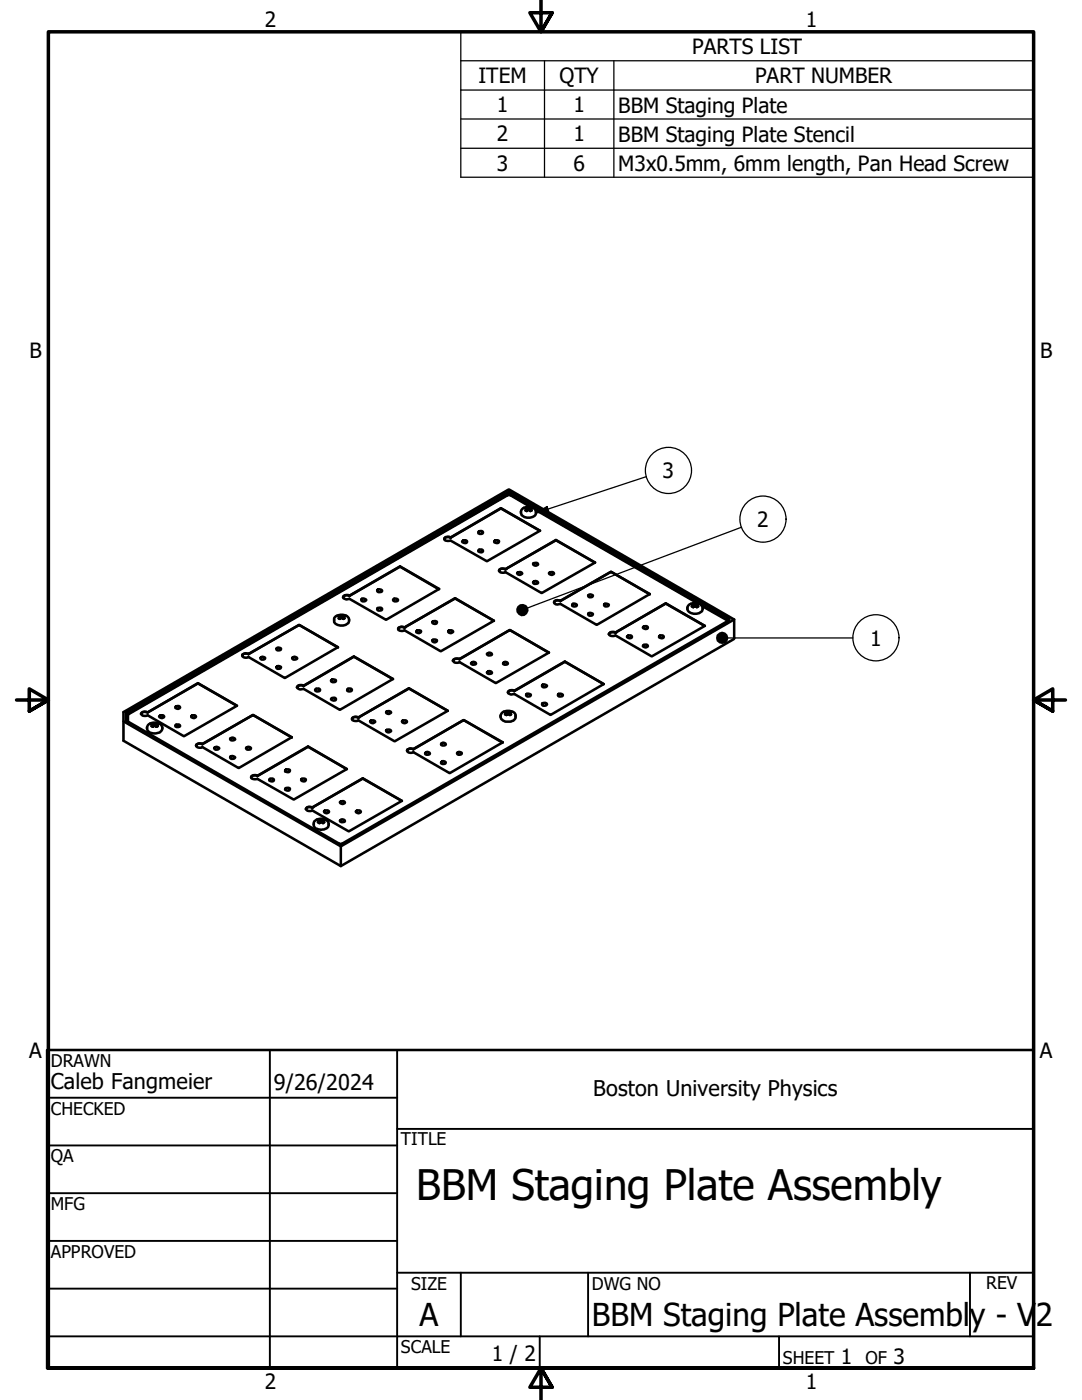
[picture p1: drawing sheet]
<svg xmlns="http://www.w3.org/2000/svg" width="216mm" height="279mm" viewBox="0 0 216 279" stroke-linecap="round" stroke-linejoin="round" font-family="sans-serif">
<!-- layer: Visible (ANSI) -->
<g fill="none" stroke="#000" stroke-width=".51">
<path d="M68.5 119a1.05 1.05 0 0 1 1.2-.1l10.1-5.9 7.8 4.5-10.6 6.2-7.3-4.2a.91 .91 0 0 1-1.2-.3zM69.7 118.9a.96 .96 0 0 0-1.2 .3M69.7 118.9h.1M72.2 119.5a.74 .74 0 0 1 .9 .3 .6 .6 0 0 1-1-.1zM75.4 117.7a.65 .65 0 0 1 .9 .2 .6 .6 0 0 1-1.1 0zM78.4 119.7a.6 .6 0 0 1 1 .1 .6 .6 0 0 1-1-.1zM79.8 113l7.8 4.6M79.8 113.1l-10.1 5.8M88.9 107.2l.7-.1 .3 .2 10-5.9 7.9 4.5-10.6 6.1-7.3-4.1h-.3a.71 .71 0 0 1-1-.3zM89.9 107.3a.96 .96 0 0 0-1.3 .3M89.9 107.3h.1M90.8 119.4l7.8 4.5"/>
<path d="M90.8 119.4l-10.1 5.8M92.2 108.1a.6 .6 0 0 1 1 0 .59 .59 0 0 1-1 0zM95.6 109.7h.5l.3 .3a.6 .6 0 0 1-1 0zM95.6 106h.5l.3 .3a.67 .67 0 0 1-1 .1zM98.7 107.9l.6-.1 .3 .1v.2a.6 .6 0 0 1-1 .1zM99.6 113.7a1.22 1.22 0 0 1 1.2-.1l10.1-5.8 7.8 4.5-10.6 6.1-7.3-4.2a.91 .91 0 0 1-1.2-.3zM99.9 101.4l7.8 4.5M99.9 101.5l-10 5.8M100.8 113.6a.91 .91 0 0 0-1.2 .3M103.2 114.4a.65 .65 0 0 1 1 .1 .57 .57 0 0 1-.5 .2 .57 .57 0 0 1-.5-.3zM104.1 101.7a1.93 1.93 0 0 1 2.8 .2 1.2 1.2 0 0 1-1.4 1.4 1.15 1.15 0 0 1-1.2-.4 1.15 1.15 0 0 1-.2-1.2zM105 101.7l.1 .3"/>
<path d="M105.1 101.3l-.3 .1 .3 .1-.3 .4 .3 .1M105.1 101.3h.7M105.1 101.3l.1 .6-.1-.4M105.3 101.3v.5M105.5 101.3v.4M105.6 101.3v.5M105.8 101.3l.3 .1-.3 .1 .3 .4-.3 .1-.3-.3-.4 .3M105.8 101.3l-.1 .6M105.8 101.5v.4M105.9 101.7v.3M105.9 101.2l-4-2.3h-.7l-75.6 43.7-.1 1.4M106.4 112.5a.65 .65 0 0 1 1 .1 .62 .62 0 0 1-1 .1z"/>
<path d="M106.4 116.2a.62 .62 0 0 1 .9-.1l.1 .2a.65 .65 0 0 1-1-.1zM106.8 101.7l32.4 18.7M109.5 114.4a.65 .65 0 0 1 1.1 .1 .62 .62 0 0 1-1 .1zM110.9 107.8l7.8 4.5M110.9 107.8l-10.1 5.8M111.8 120a.96 .96 0 0 0-1.2 .2M111.8 119.9v.1M117.5 118.7a.54 .54 0 0 1 .8 .2 .54 .54 0 0 1-1 0zM129.7 118.6l-7.8-4.5-10.1 5.9M39.5 136.3l7.7 4.5M39.5 136.4l-10 5.8M48.4 130.6a1.05 1.05 0 0 1 1.2-.1l10.1-5.8 7.7 4.5-10.6 6.1-7.2-4.2a.7 .7 0 0 1-.8 .2 .7 .7 0 0 1-.4-.7z"/>
<path d="M49.6 130.6a.96 .96 0 0 0-1.3 .2M49.6 130.5v.1M51.9 131.3a.6 .6 0 0 1 1 0v.1a.58 .58 0 0 1-1-.1zM55.1 133.2a.6 .6 0 0 1 1-.1v.1a.54 .54 0 0 1-1 0zM55.1 129.5a.6 .6 0 0 1 1-.1v.2a.58 .58 0 0 1-1-.1zM58.3 131.3a.62 .62 0 0 1 .9 0l.1 .1a.65 .65 0 0 1-1-.1zM59.6 136.8l.7-.1 .3 .1 10-5.8 7.8 4.5-10.6 6.2-7.2-4.2a.96 .96 0 0 1-1.4-.3zM60.6 136.9a1.06 1.06 0 0 0-1.4 .3M60.6 136.8v.1M62.9 137.7a.6 .6 0 0 1 1 0 .6 .6 0 0 1-1 0zM66 139.5a.6 .6 0 0 1 1.1 .1 .6 .6 0 0 1-1.1-.1zM66 135.8a.6 .6 0 0 1 1.1 .1 .6 .6 0 0 1-1.1-.1z"/>
<path d="M67 123a1.76 1.76 0 0 1 2.7 .6 1.24 1.24 0 0 1-1.6 1.2 1.15 1.15 0 0 1-1.2-.3 1.15 1.15 0 0 1-.1-1.3zM67.4 129.2l-7.7-4.5-10.1 5.9M67.8 123.2v.3M67.8 122.8l-.2 .1 .2 .2-.2 .3 .2 .1M67.8 123.5l.2-.2 .5 .2M67.8 122.8h.7M67.8 122.8l.1 .6M67.8 123.1v.4M68 122.9v.5M68.1 122.9v.4M68.3 122.9v.5M68.5 122.8l.3 .1-.3 .2 .3 .3-.3 .1"/>
<path d="M68.5 122.8v.6M68.5 123.1v.4M68.6 123.2l-.1 .3M69.4 137.5l.6-.1 .2 .3a.67 .67 0 0 1-.9 .2zM70.6 131l7.8 4.5M70.6 131.1l-10 5.8M75.4 121.3h.6l.3 .3a.6 .6 0 0 1-1.1-.1zM80.7 125.2a.91 .91 0 0 0-1.3 .3M81.6 137.4l7.7 4.5M81.6 137.4l-10.1 5.8M83.2 125.9l.6-.1 .2 .1v.2a.6 .6 0 0 1-.9 .1zM86.2 127.8a.76 .76 0 0 1 1 0v.2l-.4 .2-.5-.2z"/>
<path d="M86.4 124h.5l.3 .1-.1 .4a.61 .61 0 0 1-.9-.3zM89.5 125.9a.59 .59 0 0 1 .9 .2 .6 .6 0 0 1-1-.1zM90.5 131.6l.5-.2 .7 .1 10-5.8 7.8 4.5-10.6 6.1-7.2-4.2a.96 .96 0 0 1-1.3-.3zM91.7 131.6a.99 .99 0 0 0-1.3 .3M91.7 131.5v.1M94 132.3a.57 .57 0 0 1 .5-.2 .57 .57 0 0 1 .5 .4 .65 .65 0 0 1-1-.2zM97.2 134.2a.57 .57 0 0 1 .5-.3 .57 .57 0 0 1 .5 .4 .65 .65 0 0 1-1-.1zM97.2 130.5a.57 .57 0 0 1 .5-.3 .57 .57 0 0 1 .5 .4 .65 .65 0 0 1-1-.1zM98.6 123.9l-10.7 6.1-7.2-4.2a.96 .96 0 0 1-1.3-.3 .81 .81 0 0 1 1.3-.3M98.6 123.9l-7.8-4.5-10.1 5.8M100.4 132.3l.4-.2h.3l.2 .4a.76 .76 0 0 1-.9 0zM102.6 137.9a.96 .96 0 0 0-1.3 .3"/>
<path d="M102.6 137.9h.1M105.1 138.5a.61 .61 0 0 1 .8 .2 .54 .54 0 0 1-.9 0zM108.3 136.7a.74 .74 0 0 1 .9 .2 .6 .6 0 0 1-1.1-.1zM109.5 130.2l-7.8-4.5-10 5.9M110.6 120a1.05 1.05 0 0 1 1.2-.1l10.1-5.8 7.8 4.5-10.6 6.1-7.3-4.2a.91 .91 0 0 1-1.2-.3zM111.4 138.5a.65 .65 0 0 1 .9 .2 .6 .6 0 0 1-1 0zM112.7 132l7.8 4.5M112.7 132.1l-10.1 5.8M114.3 120.5a.61 .61 0 0 1 .8 .3 .67 .67 0 0 1-.9 .1zM117.5 122.4a.61 .61 0 0 1 .8 .2 .54 .54 0 0 1-1 0zM120.5 136.5l-10.6 6.2-7.3-4.2a.91 .91 0 0 1-1.3-.3 .81 .81 0 0 1 1.3-.3M120.5 136.5l-7.8-4.5-10.1 5.9"/>
<path d="M120.6 120.5a.61 .61 0 0 1 .9 .3 .54 .54 0 0 1-1-.1zM121.8 126.2l.7-.1 .3 .1 10-5.8 7.9 4.5-10.7 6.1-7.2-4.2a1.03 1.03 0 0 1-1.3-.2zM122.8 126.2h-.3a.97 .97 0 0 0-1 .4M125.1 127.1a.6 .6 0 0 1 1 0 .6 .6 0 0 1-1 0zM128.3 128.9a.6 .6 0 0 1 1 .1 .6 .6 0 0 1-1-.1zM128.3 125.2a.6 .6 0 0 1 1 .1 .6 .6 0 0 1-1-.1zM131.6 126.9l.6-.1 .3 .3a.6 .6 0 0 1-1 .1zM132.8 120.4l7.8 4.5M132.8 120.5l-10 5.7M138.3 120.5l-.3 .1 .4 .1-.4 .3 .3 .2M138.3 121.2l.3-.2 .5 .2M138.3 120.5h.8"/>
<path d="M138.3 120.5l.1 .6M138.3 120.8v.4M138.4 120.7v.5M138.6 120.5v.5M138.7 120.5v.5M138.8 120.5l.1 .5M139.1 120.5l.2 .1-.2 .1v.1l.2 .2-.2 .2M139.1 120.5l-.2 .6M139.1 120.7l-.1 .5M139.1 120.8v.4M139.6 120.5a.98 .98 0 0 1 .6 1.1 .98 .98 0 0 1-.9 .8 1.62 1.62 0 0 1-2.1-.9v-.2a1.67 1.67 0 0 1 2.4-.8M140 120.9l5.2 3.1"/>
<path d="M145.4 123.8l-43.7-25.2h-.3l-76.3 44.1M146.5 123.6v3.9l-78.5 45.3M24.6 144l43.4 24.9 78.5-45.3-45-25.9-76.9 44.4v5.7l43.4 25v-3.9M25.3 142.1l76.1-43.9 .5 .1 43.5 25.1 .1 .2-.1 .2-77.3 44.6-.5-.1-42.4-24.5-.1-1.5zM28.3 142.2a1.18 1.18 0 0 1 1.2 0l10-5.9 7.8 4.5-10.6 6.1-7.2-4.2a.96 .96 0 0 1-1.4-.3zM29.5 142.2a.99 .99 0 0 0-1.4 .3M30 144.4a1.04 1.04 0 0 0-.6 1.3 1.04 1.04 0 0 0 1.2 .7 1.56 1.56 0 0 0 1.8-1v-.2a1.67 1.67 0 0 0-2.5-.8M30.5 144.3l-.3 .2 .3 .1-.3 .3 .3 .1M30.5 145l.2-.2 .5 .2M30.5 144.3h.7M30.5 144.3l.1 .7M30.5 144.7v.3"/>
<path d="M30.7 144.4v.5M30.9 144.4v.4M31 144.4v.5M31.2 144.7v.3M31.2 144.3l.3 .2-.3 .2 .3 .2-.3 .1M31.2 144.3l-.1 .7M31.7 142.9a.65 .65 0 0 1 1.1 .2 .62 .62 0 0 1-1 0zM35 141.1a.58 .58 0 0 1 .9 .1 .6 .6 0 0 1-.9 .1zM35 144.8a.58 .58 0 0 1 .9 .1 .76 .76 0 0 1-.9 .1zM38.2 142.9a.58 .58 0 0 1 .9 .2 .6 .6 0 0 1-.9 0zM39.2 148.6a1.05 1.05 0 0 1 1.2-.1l10.1-5.8 7.7 4.4-10.6 6.2-7.2-4.2a.91 .91 0 0 1-1.3-.3zM40.4 148.5a.96 .96 0 0 0-1.3 .3"/>
<path d="M40.4 148.5h.1M42.7 149.3a.6 .6 0 0 1 1.1 .1 .6 .6 0 0 1-1.1-.1zM45.9 147.4a.62 .62 0 0 1 1 0v.2a.65 .65 0 0 1-1-.2zM46 150.9a.74 .74 0 0 1 .9 .3 .6 .6 0 0 1-1-.1zM49.1 149.3a.6 .6 0 0 1 1 .1 .6 .6 0 0 1-1-.1zM50.2 154.9a1.05 1.05 0 0 1 1.2-.1l10.1-5.8 7.7 4.5-10.6 6.1-7.2-4.2-.3 .1a.81 .81 0 0 1-1-.4zM51.4 154.9a.96 .96 0 0 0-1.3 .2M51.4 154.8v.1M53.8 155.4h.6l.3 .3a.6 .6 0 0 1-1 .1zM57 153.6l.6-.1 .2 .2v.2a.67 .67 0 0 1-.9 .1zM57 157.3l.6-.1 .2 .2v.1a.6 .6 0 0 1-.9 .1zM58.2 147.2l-7.7-4.5-10.1 5.8"/>
<path d="M60.2 155.4h.6l.2 .1-.1 .4a.61 .61 0 0 1-.8-.3zM61.5 149l7.7 4.5M61.5 149l-10.1 5.9M71.5 143.2a.91 .91 0 0 0-1.3 .3M72.4 155.3l7.7 4.5M72.4 155.4l-10.1 5.8M73.9 144a.65 .65 0 0 1 1 .1 .57 .57 0 0 1-.6 .2 .57 .57 0 0 1-.4-.3zM77 145.8a.65 .65 0 0 1 1 .1 .57 .57 0 0 1-.5 .3 .57 .57 0 0 1-.5-.4zM77.2 142a.59 .59 0 0 1 .8 .2 .6 .6 0 0 1-1 0zM80.2 144a.65 .65 0 0 1 1 .1 .62 .62 0 0 1-.9 0zM81.3 149.6a1.05 1.05 0 0 1 1.2-.1l10-5.8 7.8 4.4-10.6 6.2-7.2-4.2a.7 .7 0 0 1-.8 .2 .7 .7 0 0 1-.4-.7zM82.5 149.5a.96 .96 0 0 0-1.3 .3"/>
<path d="M82.5 149.5h.1M84.8 150.3l.4-.2h.3l.3 .3a.76 .76 0 0 1-1 .1zM88 152.1l.1-.1a.54 .54 0 0 1 .9 .2 .67 .67 0 0 1-1 .1zM88 148.5l.4-.3 .3 .1 .3 .3a.76 .76 0 0 1-1 .1zM89.3 141.9l-10.6 6.1-7.2-4.2a1.22 1.22 0 0 1-1.2-.1l-.1-.3a.86 .86 0 0 1 1.3-.2M89.3 141.9l-7.7-4.5-10.1 5.8M91.3 150.2l.6-.1 .2 .1v.2a.58 .58 0 0 1-.9-.1zM100.3 148.2l-7.8-4.5-10 5.8M100.3 142.2a1.92 1.92 0 0 1 2.6 .4 1.19 1.19 0 0 1-1.5 1.4 1.15 1.15 0 0 1-1.2-.4 1.15 1.15 0 0 1-.1-1.2zM101 142.4v.3M101 142l-.2 .2 .2 .1-.2 .3 .2 .1M101 142.7l.3-.2h.2l.2 .2"/>
<path d="M101 142h.7M101 142l.1 .6M101 142.3l.1 .4M101.3 142l-.1 .6M101.4 142v.5M101.5 142v.6M101.7 142l.3 .2-.3 .1 .3 .3-.3 .1M101.7 142v.6M101.7 142.3v.4M101.8 142.4v.3M108.3 140.3a.59 .59 0 0 1 .9 .3 .6 .6 0 0 1-1.1-.1zM61.2 161.2a1.08 1.08 0 0 1 1.1 0l10.1-5.9 7.8 4.5-10.6 6.1-7.3-4.2a.91 .91 0 0 1-1.3-.3z"/>
<path d="M62.3 161.2a.91 .91 0 0 0-1.3 .3M62.7 163.9a1.86 1.86 0 0 1 2.8 .2 1.03 1.03 0 0 1-1.1 1.4 1.77 1.77 0 0 1-1.8-.7zM63.7 163.9v.3M63.8 163.5l-.4 .2 .4 .1-.4 .3 .4 .2 .3-.3 .4 .3 .2-.2-.2-.3 .2-.1-.2-.2M63.8 163.5h.7M63.8 163.5v.6M63.8 163.8v.4M63.9 163.6v.5M64.1 163.6v.4M64.2 163.6l.1 .5M64.5 163.5l-.1 .6M64.5 163.8l-.1 .4"/>
<path d="M64.5 163.9v.3M64.6 161.9a.65 .65 0 0 1 1.1 .2 .62 .62 0 0 1-1 0zM67.8 163.8a.57 .57 0 0 1 .6-.3 .57 .57 0 0 1 .4 .4 .65 .65 0 0 1-1-.1zM67.8 160.1a.65 .65 0 0 1 1 .1 .62 .62 0 0 1-.9 .1zM71 161.9a.65 .65 0 0 1 1 .2 .62 .62 0 0 1-.9 0z"/>
</g>
<g fill="#000">
<circle cx="100.8" cy="113.6" r=".25"/>
<circle cx="80.7" cy="125.2" r=".25"/>
<circle cx="122.8" cy="126.2" r=".25"/>
<circle cx="71.5" cy="143.2" r=".25"/>
<circle cx="62.3" cy="161.2" r=".25"/>
</g>
<!-- layer: Symbol (ANSI) -->
<g fill="none" stroke="#000" stroke-width=".25">
<path d="M91.9 12.1v-5.7h114.3v5.7M91.9 12.1h114.3v5.9M91.9 12.1v23.3h114.3v-17.4M91.9 18h114.3M108.6 12.1v23.3M122.5 12.1v23.3M91.9 23.7h114.3M91.9 29.6h114.3M129 95.1l-22.1 7.3M106.9 102.4l2.3-1.3 .3 .9zM148 105.2l-42.6 16.1M145.4 127.3h24.8"/>
<circle cx="133.4" cy="93.9" r="4.6"/>
<circle cx="152.2" cy="103.6" r="4.6"/>
<circle cx="174.8" cy="127.3" r="4.6"/>
</g>
<!-- layer: Border (ANSI) -->
<path d="M107.9 0v6.4l-2.2-3.9h4.5l-2.3 3.9 2.3-3.9M3.3 139.7h6.4l-3.9-2.2v4.4l3.9-2.2-3.9 2.2M212.6 139.7h-6.4l3.9-2.2v4.4l-3.9-2.2 3.9 2.2M9.7 273v-266.6h196.5v266.6h-196.5h196.5M110.2 276.9l-2.3-3.9 2.3 3.9h-4.5l2.2-3.9v6.4" fill="none" stroke="#000" stroke-width=".7"/>
<!-- layer: Title (ANSI) -->
<g fill="none" stroke="#000" stroke-width=".38">
<path d="M9.4 219.1h69.8M53.8 209.5v63.5M79.2 209.5v63.5M9.4 228.6h69.8M9.4 238.1h69.8M79.2 225.3h127M9.4 247.6h69.8M9.4 257.2h69.8M79.2 254h127M91.9 254v12.7M117.3 254v12.7M193.5 254v12.7"/>
<path d="M9.4 266.7h196.8M107.7 266.7v6.3M155.4 266.7v6.3"/>
</g>
<path d="M9.4 209.5h196.8v63.5h-196.8z" fill="none" stroke="#000" stroke-width=".51"/>
<!-- layer: Symbol (ANSI) -->
<g fill="#000">
<path d="M106.9 102.4l2.3-1.3 .3 .9z"/>
<circle cx="104.2" cy="121.7" r="1.24"/>
<circle cx="144.1" cy="127.3" r="1.24"/>
</g>
<text font-size="8.4" x="83.1" y="239.5">BBM Staging Plate Assembly</text>
<g font-size="6.3">
<text x="83.7" y="264.5">A</text>
<text x="118.1" y="264.7">BBM Staging Plate Assembl</text>
<text x="193.5" y="264.7">y - V</text>
<text x="206.7" y="264.7">2</text>
</g>
<g font-size="4.3">
<text x="10.2" y="217.4">Caleb Fangmeier</text>
<text x="54.6" y="217.6">9/26/2024</text>
<text x="118.4" y="218.6">Boston University Physics</text>
</g>
<g font-size="4.2">
<text x="52.8" y="5.3">2</text>
<text x="160.8" y="5.3">1</text>
<text x="138.1" y="10.8">PARTS LIST</text>
<text x="95.5" y="16.6">ITEM</text>
<text x="111.6" y="16.6">QTY</text>
<text x="150.7" y="16.6">PART NUMBER</text>
<text x="99.1" y="22.4">1</text>
<text x="114.4" y="22.4">1</text>
<text x="123.4" y="22.5">BBM Staging Plate</text>
<text x="99.1" y="28.2">2</text>
<text x="114.4" y="28.2">1</text>
<text x="123.4" y="28.3">BBM Staging Plate Stencil</text>
<text x="99.1" y="34">3</text>
<text x="114.4" y="34">6</text>
<text x="123.4" y="34">M3x0.5mm, 6mm length, Pan Head Screw</text>
<text x="5.9" y="71.4">B</text>
<text x="207.6" y="71.4">B</text>
<text x="132.2" y="95.4">3</text>
<text x="151.1" y="105.2">2</text>
<text x="173.6" y="128.8">1</text>
<text x="5.8" y="211.1">A</text>
<text x="207.5" y="211.1">A</text>
<text x="98.1" y="271.7">1 / 2</text>
<text x="167.8" y="272.2">1</text>
<text x="178.3" y="272.2">3</text>
<text x="52.8" y="277.1">2</text>
<text x="160.8" y="277.1">1</text>
</g>
<g font-size="3.5">
<text x="10.2" y="212.9">DRAWN</text>
<text x="10.2" y="222.4">CHECKED</text>
<text x="10.2" y="232">QA</text>
<text x="80" y="228.6">TITLE</text>
<text x="10.2" y="241.5">MFG</text>
<text x="10.2" y="251">APPROVED</text>
<text x="82" y="257.4">SIZE</text>
<text x="118.1" y="257.4">DWG NO</text>
<text x="196.8" y="257.3">REV</text>
<text x="80" y="270.1">SCALE</text>
<text x="156.2" y="272.2">SHEET</text>
<text x="172.7" y="272.2">OF</text>
</g>
</svg>
